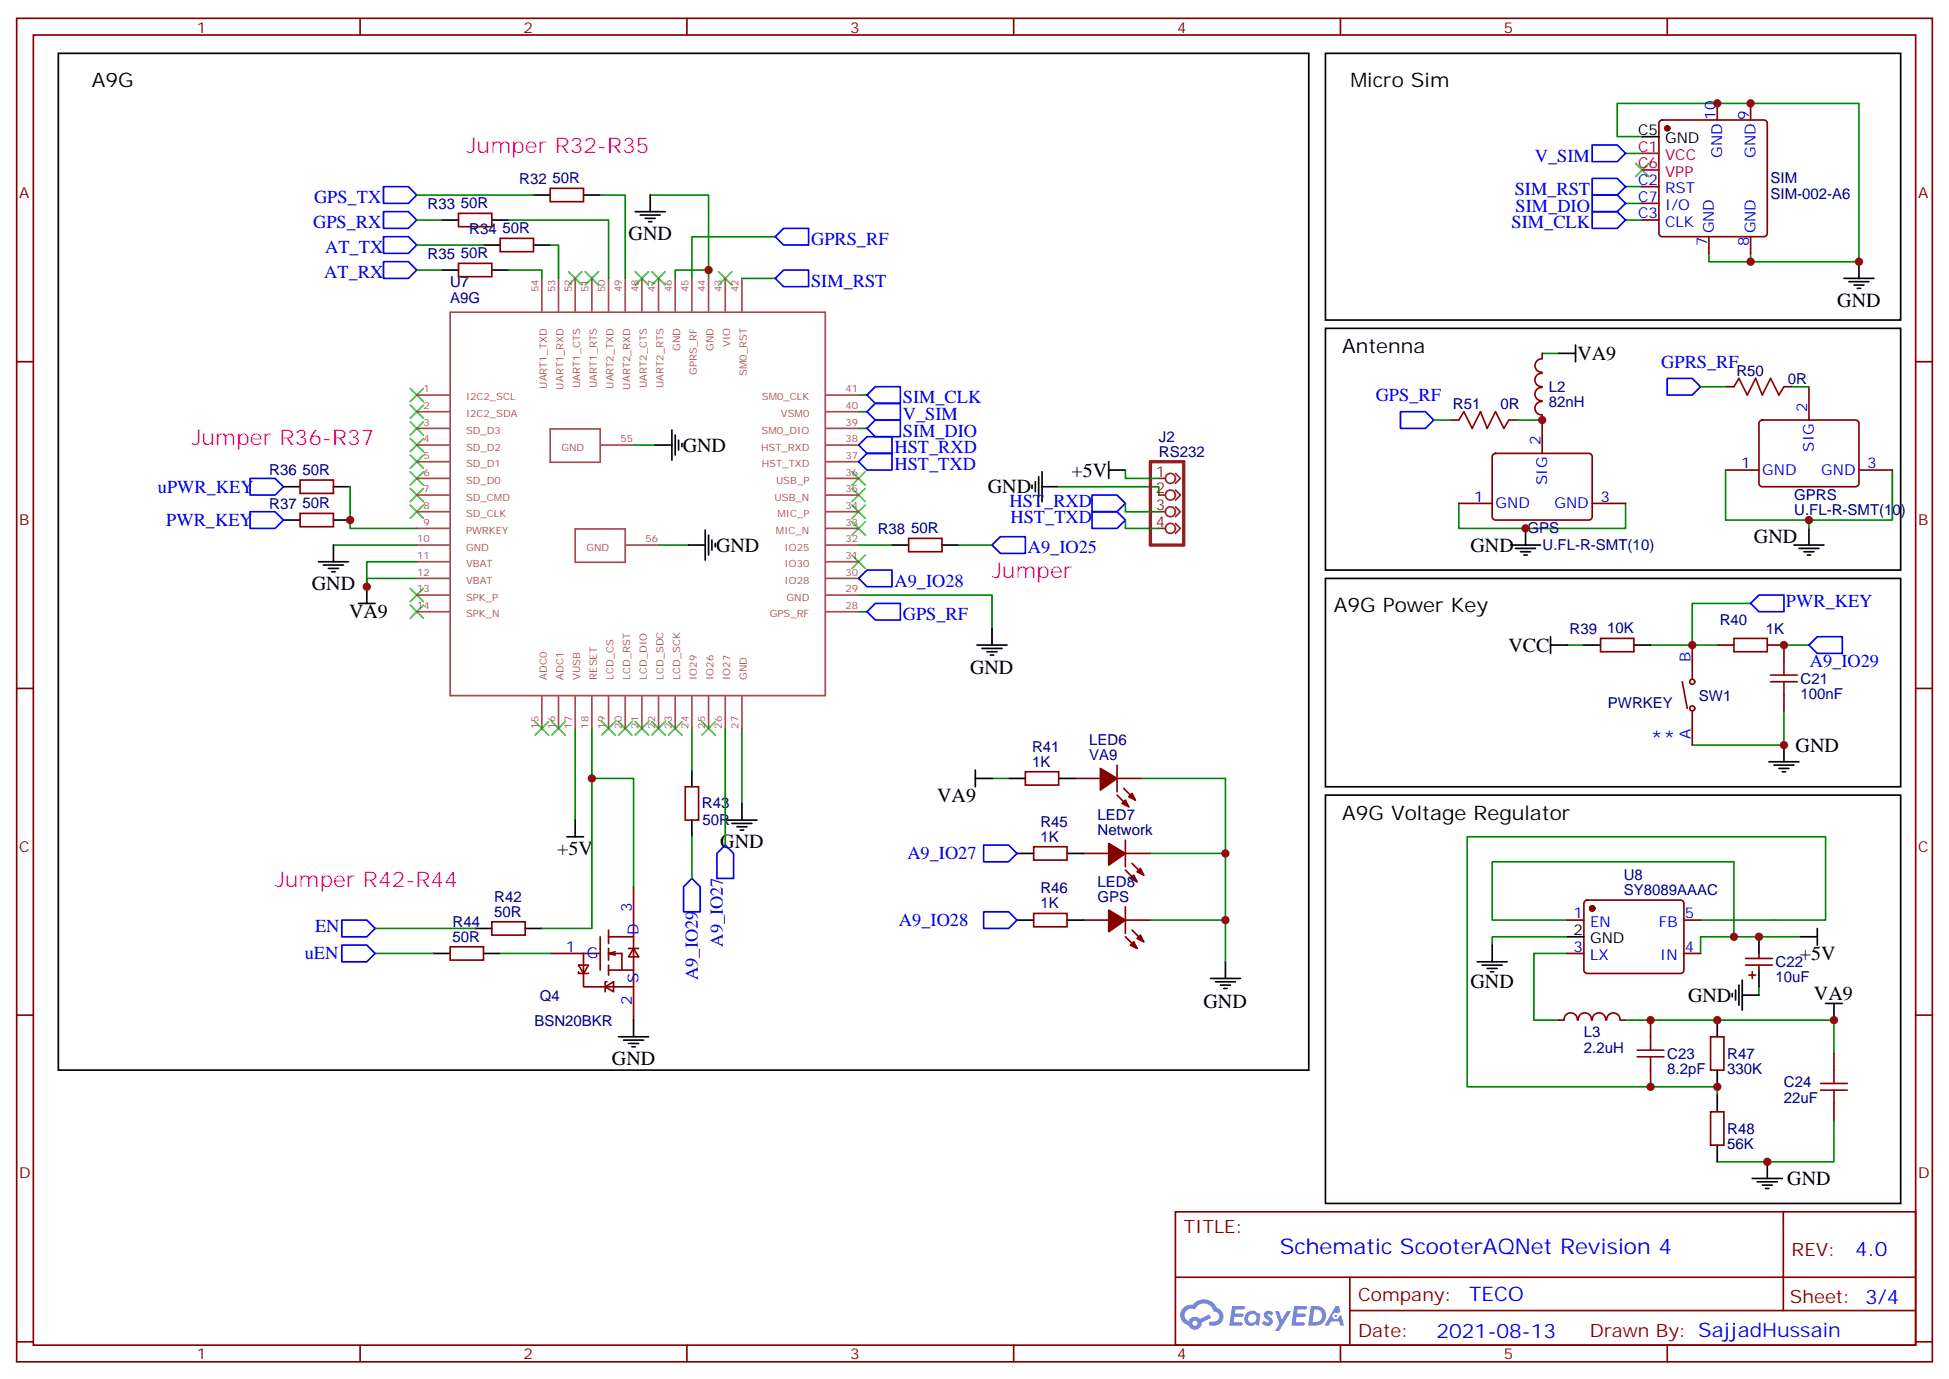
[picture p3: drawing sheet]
<svg xmlns="http://www.w3.org/2000/svg" width="412mm" height="292mm" viewBox="0 0 412 292" stroke-linecap="round" stroke-linejoin="round" font-family="sans-serif">
<g fill="none" stroke="#870000" stroke-width=".35">
<path d="M3.5 3.9h405.4v284.3h-405.4zM7.1 7.4h398.2v277.3h-398.2zM76.2 3.9v3.5M145.3 3.9v3.5M214.5 3.9v3.5M283.6 3.9v3.5M352.8 3.9v3.5M3.5 76.6h3.6M405.3 76.6h3.6M3.5 145.7h3.6M405.3 145.7h3.6M3.5 214.8h3.6"/>
<path d="M405.3 214.8h3.6M248.7 256.5h156.6v28.2h-156.6zM377.3 256.5v20.9M248.7 270.3h156.5M285.6 277.4h119.6M285.6 270.3v14.1M3.5 284h3.6M76.2 284.7v3.5M145.3 284.7v3.5M214.5 284.7v3.5M283.6 284.7v3.5M352.8 284.7v3.5"/>
<path d="M405.3 284h3.6"/>
</g>
<g fill="#5487ff">
<path d="M267.7 277.6a1.22 1.22 0 0 1 1.7 .3l-.4 .6a.47 .47 0 0 0-.3-.4 .47 .47 0 0 0-.5 .2v.1a1.55 1.55 0 0 1 1.1 1.5 1.34 1.34 0 0 1-2.3 .2l.5-.6 .7 .4a.29 .29 0 0 0 .3-.2 .29 .29 0 0 0-.2-.3 1.04 1.04 0 0 1-.6-1.8z"/>
<path d="M260.7 276.4h2.1a.43 .43 0 0 1 .5 .1 .43 .43 0 0 1 .1 .5l-.3 .1h-1.7l-.1 .9h1.5a.37 .37 0 0 1 .3 .4 .37 .37 0 0 1-.3 .3h-1.6l-.2 1.1h1.3a.43 .43 0 0 1 .5 .1 .43 .43 0 0 1 .1 .5l-.3 .2h-2.5z"/>
<path d="M273.8 276.4h2.2a.43 .43 0 0 1 .4 .1 .43 .43 0 0 1 .1 .5l-.3 .1h-1.6l-.2 .9h1.6a.37 .37 0 0 1 .3 .4 .37 .37 0 0 1-.4 .3h-1.6l-.1 1.1h1.3a.43 .43 0 0 1 .4 .1 .43 .43 0 0 1 .1 .5l-.3 .1h-2.4z"/>
<path d="M282.6 276.4h.7l.3 1.3-.6 .3a.69 .69 0 0 0-1 .2 .69 .69 0 0 0 .4 1 .69 .69 0 0 0 .9-.6l.5-.3 .6 2.2h-.8l-.2-.8h-1.8l-.5 .8h-.8z"/>
<path d="M269.8 277.5h.8l.6 1.8 1.1-1.8h.9l-2.6 4.2h-.8l.9-1.6z"/>
<path d="M277.4 276.4l-.6 4.2h1.3a2.11 2.11 0 0 0 2.5-2.2 2.11 2.11 0 0 0-2.5-2zM278.1 277.1a1.39 1.39 0 0 1 1.7 1.5 1.39 1.39 0 0 1-1.8 1.2h-.3z"/>
<path d="M263.7 278a1.47 1.47 0 0 0-.1 2.1 1.47 1.47 0 0 0 2.1 .1l.7 .4 .3-2.3-.2-.3h-.4a1.49 1.49 0 0 0-2.4 0zM264.4 278.4a.92 .92 0 0 1 1.5 .5 .92 .92 0 0 1-1.3 1 .9 .9 0 0 1-.2-1.5z"/>
<path d="M250.4 276.8a2.18 2.18 0 0 0 1.1 3.7 1.44 1.44 0 0 0 1.6 .9 1.44 1.44 0 0 0 1.2-1.5l2-1-.5-.7-1.9 1a1.47 1.47 0 0 0-2.4 .4 1.39 1.39 0 0 1-.7-1.9 1.39 1.39 0 0 1 2-.5 2.08 2.08 0 0 1 2.2-1.3 2.08 2.08 0 0 1 1.8 1.7 1.07 1.07 0 0 1 1.2 1 1.07 1.07 0 0 1-1 1.1h-.7a.43 .43 0 0 0-.5 .4 .43 .43 0 0 0 .4 .5 2 2 0 0 0 2.4-1.1 2 2 0 0 0-.7-2.5l-.4-.2a2.98 2.98 0 0 0-5.1-.7l-1.1 .1zM252.3 280.1a.55 .55 0 0 1 1.1 0 .55 .55 0 0 1-1.1 0z"/>
<circle cx="282.6" cy="278.5" r=".26"/>
</g>
<g fill="none" stroke="#008700" stroke-width=".35">
<path d="M344 39.5h3.5M344 32.5h3.5M347.5 28.9h-5.3v-7h51.1v33.5h-31.7v-1.8M88.2 46.6h5.3M88.2 41.3h24.7M88.2 51.9h14.1M88.2 57.2h5.3M107.6 46.6h21.2v12.3M107.6 57.2h7.1v1.7M116.4 51.9h1.8v7M127 41.3h5.3v17.6M137.6 41.3h12.3v17.6"/>
<path d="M149.9 57.2h-7v1.7M157 58.9h7M164 50.1h-17.6v8.8M344 46.6h3.5M344 43h3.5M370.4 53.6v1.8M326.3 74.8h3.5M134.1 94.2h4.5M181.7 90.7h1.7M181.7 87.1h1.7M181.7 83.6h1.7M238.1 99.5v1.7h7.1"/>
<path d="M303.4 88.9h3.5M321 88.9h5.3M359.8 81.8h5.3M365.1 99.5v10.6h17.7v1.7M379.2 81.8h3.6M400.4 99.5v10.6h-17.6M70.6 115.4h17.6M74.1 103v8.8h14.1M88.2 118.9h-10.6v5.3v-1.8h10.6M139.3 115.4h6.4M181.7 115.4h7M202.8 115.4h7.1"/>
<path d="M224 103h21.2v1.8M238.1 106.5v1.8h7.1M238.1 110.1v1.7h7.1M308.7 106.5v5.3h35.3v-5.3M181.7 125.9h28.2v7.1M181.7 129.5h1.7M331.6 136.5h3.5M349.2 136.5h14.2M370.4 127.7h-12.3v8.8M377.5 136.5h5.3M121.7 154.2v19.4M125.2 154.2v42.3h-10.5"/>
<path d="M146.4 154.2v8.8M153.5 154.2v24.7M157 154.2v15.8M377.5 150.6v7.1h-19.4M125.2 164.7h8.9v23M146.4 177.1v8.8M209.9 164.7h3.5M241.7 164.7h17.6v38.9M79.4 196.5h21.1M243.4 194.7h15.9M243.4 180.6h15.9M331.6 198.3h-15.9v1.7"/>
<path d="M331.6 194.7h-15.9v-12.3h51.2v15.9M359.8 194.7h26.5v-17.6h-75.9v52.9h53v1.8M381 198.3h-21.2v3.5M79.4 201.8h12.3M105.8 201.8h10.6M331.6 201.8h-7v14.1h5.2M344 215.9h44.1v7.1M372.2 208.8v1.8M388.1 237.1v8.8h-24.7"/>
</g>
<g fill="none" stroke="#870000" stroke-width=".35">
<path d="M116.4 39.9h7.1v2.8h-7.1zM347.5 39.5h3.5M351.2 25.6l.5-.2h21.5a.71 .71 0 0 1 .7 .7v23.3a.76 .76 0 0 1-.7 .7h-21.5a.76 .76 0 0 1-.7-.7v-23.3zM363.4 21.9v3.5M370.4 21.9v3.5M97 45.2h7.1v2.8h-7.1zM97 55.7h7.1v2.9h-7.1zM105.8 50.4h7.1v2.9h-7.1zM347.5 43h3.5M347.5 46.6h3.5M361.6 50.1v3.5M370.4 50.1v3.5"/>
<path d="M326.3 79a1.41 1.41 0 0 0-1.5 1.4 1.41 1.41 0 0 0 1.5 1.4M326.3 76a1.41 1.41 0 0 0-1.5 1.4 1.41 1.41 0 0 0 1.5 1.4M326.3 74.8v1M306.9 88.9h1.8M316 96.2l.4-.2h19.8a.71 .71 0 0 1 .7 .7v12.7a.76 .76 0 0 1-.7 .7h-19.8a.76 .76 0 0 1-.7-.7v-12.7zM319.3 88.9h1.7M326.3 82a1.41 1.41 0 0 0-1.5 1.4 1.41 1.41 0 0 0 1.5 1.4M326.3 85a1.41 1.41 0 0 0-1.5 1.4 1.41 1.41 0 0 0 1.5 1.4M326.3 87.8v8.2M365.1 99.5h7.1M365.1 81.8h1.8M372.4 89.1l.5-.2h19.7a.71 .71 0 0 1 .7 .7v12.7a.76 .76 0 0 1-.7 .7h-19.7a.76 .76 0 0 1-.7-.7v-12.7z"/>
<path d="M377.5 81.8h1.7M382.8 81.8v7.1M393.3 99.5h7.1M63.5 101.6h7.1v2.8h-7.1zM63.5 108.7h7.1v2.8h-7.1zM192.3 113.9h7v2.9h-7zM308.7 106.5h7M336.9 106.5h7.1M338.7 135.1h7v2.8h-7zM358.1 136.5v7.1M363.4 136.5h3.5M373.9 136.5h3.6v3.6"/>
<path d="M356 144.3l1 5.6M358.1 150.6v7.1M377.5 147.1v3.5M145 166.5h2.8v7.1h-2.8zM217 163.3h7v2.9h-7zM218.7 179.2h7.1v2.8h-7.1zM227.5 164.7h5.3M236.4 164.7h5.3M236.4 168.3l2.4 2.4M236.4 161.9v5.7M237.8 166.9l2.4 2.4M238.1 177.8v5.6"/>
<path d="M104.1 195.1h7v2.8h-7zM127 198.3v7M128.8 196.9v2.8M128.8 198.3h5.3M134.1 187.7v28.2M218.7 193.3h7.1v2.8h-7.1zM229.3 194.7h5.3M229.3 180.6h5.3M238.1 194.7h5.3M238.1 180.6h5.3M238.1 184.2l2.5 2.4M238.1 191.9v5.7"/>
<path d="M238.1 198.3l2.5 2.4M239.5 182.7l2.5 2.5M239.5 196.9l2.5 2.4M331.6 194.7h3.5M335.4 190.7l.4-.2h19.8a.71 .71 0 0 1 .7 .7v14.1a.76 .76 0 0 1-.7 .7h-19.8a.76 .76 0 0 1-.7-.7v-14.1zM356.3 194.7h3.5M95.2 200.4h7.1v2.8h-7.1zM116.4 201.8h10.6M122.4 204.3h2.1l-1 1.7zM122.4 205.7v.3h2.1M123.5 201.8v7h10.6M128.1 208.8l1.7-1v2.1z"/>
<path d="M128.4 207.8h-.3v2.1M128.8 200.7v2.5M128.8 204.3v2.1M128.8 205.3h5.3M130.2 202.1l-1.4-.3h2.8v3.5M130.2 201.4l-1.4 .4M133 200.7h2.1M134.1 200.7l1 1.8h-2.1zM329.8 215.9h1.1M330.9 215.9a1.41 1.41 0 0 1 1.5-1.5 1.41 1.41 0 0 1 1.4 1.5M331.6 201.8h3.5M333.9 215.9a1.41 1.41 0 0 1 1.4-1.5 1.41 1.41 0 0 1 1.4 1.5"/>
<path d="M336.9 215.9a1.41 1.41 0 0 1 1.4-1.5 1.41 1.41 0 0 1 1.4 1.5M340 215.9a1.41 1.41 0 0 1 1.4-1.5 1.41 1.41 0 0 1 1.4 1.5M342.9 215.9h1.1M349.2 215.9v3.5M356.3 201.8h3.5M361.9 219.4h2.9v7.1h-2.9zM369.4 204.3h5.6M369.4 202.8h5.6M370.1 206.4h1.4M370.8 205.7v1.4M372.2 201.8v1M372.2 204.3v1"/>
<path d="M349.2 226.5v3.5M361.9 235.3h2.9v7.1h-2.9zM388.1 223v3.5M388.1 233.5v3.6"/>
<circle cx="358.1" cy="149.9" r=".53"/>
<circle cx="358.1" cy="144.3" r=".53"/>
</g>
<g fill="none" stroke="#a10000" stroke-width=".35">
<path d="M308.7 88.9l1-1.8 1.8 3.6 1.8-3.6 1.4 3.6 1.7-3.6 1.8 3.6 1.1-1.8M366.9 81.8l1-1.7 1.8 3.5 1.8-3.5 1.4 3.5 1.7-3.5 1.8 3.5 1.1-1.8M366.9 135.1h7v2.8h-7zM374.6 144.3h5.7M374.6 142.9h5.7M377.5 140.1v2.8M377.5 144.3v2.8M349.2 219.4v2.8M346.4 222.2h5.7M346.4 223.7h5.7M349.2 223.7v2.8M385.2 230.7h5.7"/>
<path d="M385.2 229.3h5.7M388.1 226.5v2.8M388.1 230.7v2.8"/>
</g>
<g fill="none" stroke="#000" stroke-width=".35">
<path d="M12.3 11.3h264.6v215.2h-264.6zM280.5 11.3h121.7v56.4h-121.7zM347.5 28.9h3.5M93.5 46.6h3.5M93.5 57.2h3.5M102.3 51.9h3.5M104.1 46.6h3.5M104.1 57.2h3.5M112.9 41.3h3.5M112.9 51.9h3.5M123.5 41.3h3.5M134.4 44.8h6.4"/>
<path d="M135.5 45.5h4.2M136.5 46.2h2.1M137.2 46.9h.7M137.6 41.3v3.5M390.2 58.9h6.3M391.2 59.6h4.3M393.3 55.4v3.5M280.5 69.5h121.7v51.2h-121.7zM329.8 74.8h3.6M333.4 73v3.6M392.3 60.3h2.1M393 61h.7"/>
<path d="M138.6 94.2h3.6M142.2 91v6.4M142.9 92.1v4.2M143.6 93.1v2.1M144.3 93.8v.7M220.5 99.8v6.4M234.6 99.5h3.5M234.6 97.7v3.5M60 103h3.5M60 110.1h3.5M67.4 118.9h6.3M68.4 119.6h4.3"/>
<path d="M70.6 115.4v3.5M70.6 103h3.5M70.6 110.1h3.5M145.7 115.4h3.5M149.2 112.2v6.3M149.9 113.2v4.3M150.6 114.3v2.1M151.3 115v.7M188.7 115.4h3.6M199.3 115.4h3.5M218.4 102.7v.7M219.1 102v2.1"/>
<path d="M219.8 100.9v4.2M220.5 103h3.5M319.6 115.4h6.4M320.7 116.1h4.2M321.7 116.8h2.1M322.4 117.5h.7M322.8 111.8v3.6M379.6 115.4h6.3M380.6 116.1h4.3M381.7 116.8h2.1M382.4 117.5h.7M382.8 111.8v3.6"/>
<path d="M69.5 120.3h2.1M70.2 121h.7M75.8 127.7h3.6M77.6 124.2v3.5M206.7 136.5h6.4M207.8 137.2h4.2M208.8 137.9h2.2M209.5 138.6h.8M209.9 133v3.5M280.5 122.4h121.7v44.1h-121.7zM328.1 136.5h3.5M328.1 134.8v3.5"/>
<path d="M335.1 136.5h3.6M345.7 136.5h3.5M377.5 157.7v3.5M119.9 177.1h3.6M121.7 173.6v3.5M146.4 163v3.5M146.4 173.6v3.5M153.8 173.6h6.4M154.9 174.3h4.2M155.9 175h2.1M156.6 175.7h.7M157 170v3.6"/>
<path d="M206.4 164.7h3.5M206.4 163v3.5M213.4 164.7h3.6M224 164.7h3.5M280.5 168.3h121.7v86.4h-121.7zM374.3 161.2h6.3M375.4 161.9h4.2M376.4 162.6h2.1M377.1 163.3h.7M100.5 196.5h3.6M111.1 196.5h3.6M215.2 180.6h3.5"/>
<path d="M215.2 194.7h3.5M225.8 180.6h3.5M225.8 194.7h3.5M331.6 198.3h3.5M372.2 198.3v3.5M381 198.3h3.5M384.5 196.5v3.5M91.7 201.8h3.5M102.3 201.8h3.5M130.9 219.4h6.3M134.1 215.9v3.5M256.1 207.1h6.4"/>
<path d="M257.2 207.8h4.2M258.2 208.5h2.1M258.9 209.2h.7M259.3 203.6v3.5M312.6 203.6h6.3M313.6 204.3h4.3M314.7 205h2.1M315.4 205.7h.7M315.7 200v3.6M363.4 215.9v3.5M366.5 210.3v.7M367.2 209.5v2.2"/>
<path d="M367.9 208.5v4.2M368.7 210.6h3.5M368.7 207.4v6.4M372.2 205.3v3.5M386.3 212.4h3.5M388.1 212.4v3.5M131.9 220.1h4.3M133 220.8h2.1M133.7 221.5h.7M363.4 226.5v3.5M363.4 231.8v3.5M363.4 242.4v3.5"/>
<path d="M370.8 249.4h6.3M371.8 250.1h4.3M372.9 250.8h2.1M373.6 251.5h.7M373.9 245.9v3.5"/>
</g>
<g fill="none" stroke="#00f" stroke-width=".35">
<path d="M81.1 39.5h5.3l1.8 1.8-1.8 1.7h-5.3zM336.9 37.7h5.3l1.8 1.8-1.8 1.8h-5.3zM336.9 30.7h5.3l1.8 1.8-1.8 1.7h-5.3zM81.1 44.8h5.3l1.8 1.8-1.8 1.7h-5.3zM81.1 55.4h5.3l1.8 1.8-1.8 1.7h-5.3zM81.1 50.1h5.3l1.8 1.8-1.8 1.7h-5.3zM165.8 48.3h5.3v3.6h-5.3l-1.8-1.8zM165.8 57.2h5.3v3.5h-5.3l-1.8-1.8zM336.9 44.8h5.3l1.8 1.8-1.8 1.7h-5.3zM336.9 41.3h5.3l1.8 1.7-1.8 1.8h-5.3zM183.4 92.4h5.3v3.6h-5.3l-1.7-1.8zM183.4 96h5.3v3.5h-5.3l-1.7-1.8z"/>
<path d="M185.2 88.9h5.3v3.5h-5.3l-1.8-1.7zM185.2 85.4h5.3v3.5h-5.3l-1.8-1.8zM185.2 81.8h5.3v3.6h-5.3l-1.8-1.8zM296.3 87.1h5.3l1.8 1.8-1.8 1.8h-5.3zM352.8 80.1h5.3l1.7 1.7-1.7 1.8h-5.3zM52.9 101.2h5.3l1.8 1.8-1.8 1.8h-5.3zM52.9 108.3h5.3l1.8 1.8-1.8 1.7h-5.3zM211.7 113.6h5.3v3.5h-5.3l-1.8-1.7zM231.1 104.8h5.3l1.7 1.7-1.7 1.8h-5.3zM231.1 108.3h5.3l1.7 1.8-1.7 1.7h-5.3zM183.4 120.7h5.3v3.5h-5.3l-1.7-1.8zM185.2 127.7h5.3v3.5h-5.3l-1.8-1.7z"/>
<path d="M370.4 127.7l1.8-1.8h5.3v3.6h-5.3zM384.5 134.8h5.3v3.5h-5.3l-1.7-1.8zM208.1 178.9h5.3l1.8 1.7-1.8 1.8h-5.3zM72.3 194.7h5.3l1.8 1.8-1.8 1.8h-5.3zM144.6 187.7l1.8-1.8 1.8 1.8v5.3h-3.6zM151.7 180.6l1.8-1.7 1.7 1.7v5.3h-3.5zM208.1 193h5.3l1.8 1.7-1.8 1.8h-5.3zM72.3 200h5.3l1.8 1.8-1.8 1.8h-5.3z"/>
</g>
<g fill="none" stroke="#3c3" stroke-width=".35">
<path d="M346.1 34.6l2.8 2.8M348.9 34.6l-2.8 2.8M120.3 57.5l2.8 2.8M123.1 57.5l-2.8 2.8M123.8 57.5l2.8 2.8M126.6 57.5l-2.8 2.8M134.4 57.5l2.8 2.8M137.2 57.5l-2.8 2.8M137.9 57.5l2.9 2.8M140.8 57.5l-2.9 2.8M152 57.5l2.9 2.8M154.9 57.5l-2.9 2.8"/>
<path d="M86.8 96.3l2.8 2.8M86.8 99.8l2.8 2.9M86.8 92.8l2.8 2.8M86.8 89.3l2.8 2.8M86.8 85.7l2.8 2.8M86.8 82.2l2.8 2.8M89.6 96.3l-2.8 2.8M89.6 99.8l-2.8 2.9M89.6 92.8l-2.8 2.8M89.6 89.3l-2.8 2.8M89.6 85.7l-2.8 2.8M89.6 82.2l-2.8 2.8"/>
<path d="M180.3 99.8l2.8 2.9M183.1 99.8l-2.8 2.9M86.8 106.9l2.8 2.8M86.8 103.4l2.8 2.8M89.6 106.9l-2.8 2.8M89.6 103.4l-2.8 2.8M180.3 103.4l2.8 2.8M180.3 106.9l2.8 2.8M180.3 110.4l2.8 2.8M180.3 117.5l2.8 2.8M183.1 103.4l-2.8 2.8M183.1 106.9l-2.8 2.8"/>
<path d="M183.1 110.4l-2.8 2.8M183.1 117.5l-2.8 2.8M86.8 128.1l2.8 2.8M86.8 124.5l2.8 2.9M89.6 128.1l-2.8 2.8M89.6 124.5l-2.8 2.9M113.2 152.8l2.9 2.8M116.1 152.8l-2.9 2.8M116.8 152.8l2.8 2.8M119.6 152.8l-2.8 2.8M127.4 152.8l2.8 2.8M130.2 152.8l-2.8 2.8"/>
<path d="M130.9 152.8l2.8 2.8M133.7 152.8l-2.8 2.8M134.4 152.8l2.8 2.8M137.2 152.8l-2.8 2.8M137.9 152.8l2.9 2.8M140.8 152.8l-2.9 2.8M141.5 152.8l2.8 2.8M144.3 152.8l-2.8 2.8M148.5 152.8l2.8 2.8M151.3 152.8l-2.8 2.8"/>
</g>
<g fill="#870000" stroke="#870000" stroke-width=".35">
<path d="M241.3 183.8l.7 1.4-1.4-.7z"/>
<path d="M239.2 185.9l.7-.7 .7 1.4z"/>
<path d="M234.6 178.5l3.5 2.1-3.5 2.5z"/>
<path d="M238.8 168.6l.7-.7 .7 1.4z"/>
<path d="M237.4 170l.7-.7 .7 1.4z"/>
<path d="M232.8 162.6l3.6 2.1-3.6 2.5z"/>
<path d="M240.6 198.6l.7-.7 .7 1.4z"/>
<path d="M239.2 200l.7-.7 .7 1.4z"/>
<path d="M234.6 192.6l3.5 2.1-3.5 2.5z"/>
<circle cx="336.9" cy="192.3" r=".53"/>
<circle cx="352.8" cy="27.2" r=".53"/>
</g>
<path d="M347.5 32.5h3.5M347.5 36h3.5" fill="none" stroke="#f00" stroke-width=".35"/>
<g fill="none" stroke="#a64a4a" stroke-width=".35">
<path d="M114.7 58.9v7M118.2 58.9v7M121.7 58.9v7M125.2 58.9v7M128.8 58.9v7M132.3 58.9v7M135.8 58.9v7M139.3 58.9v7M142.9 58.9v7M146.4 58.9v7M149.9 58.9v7M153.5 58.9v7"/>
<path d="M157 58.9v7M95.2 66.1h79.4v81.1h-79.4zM88.2 94.2h6.9M88.2 97.7h6.9M88.2 83.6h6.9M88.2 87.1h6.9M88.2 90.7h6.9M116.4 90.8h10.6v7h-10.6zM127.1 94.2h7M174.7 94.2h7M174.7 97.7h7M174.7 83.6h7"/>
<path d="M174.7 87.1h7M174.7 90.7h7M88.2 115.4h6.9M88.2 118.9h6.9M88.2 111.8h6.9M88.2 108.3h6.9M88.2 104.8h6.9M88.2 101.2h6.9M121.7 111.9h10.6v7.1h-10.6zM132.4 115.4h6.9M174.7 115.4h7M174.7 118.9h7"/>
<path d="M174.7 111.8h7M174.7 108.3h7M174.7 104.8h7M174.7 101.2h7M88.2 125.9h6.9M88.2 129.5h6.9M88.2 122.4h6.9M174.7 125.9h7M174.7 129.5h7M174.7 122.4h7M114.7 147.2v7M118.2 147.2v7"/>
<path d="M121.7 147.2v7M125.2 147.2v7M128.8 147.2v7M132.3 147.2v7M135.8 147.2v7M139.3 147.2v7M142.9 147.2v7M146.4 147.2v7M149.9 147.2v7M153.5 147.2v7M157 147.2v7"/>
</g>
<path d="M243.4 97.7h7.1v17.7h-7.1z" fill="none" stroke="#8c2424" stroke-width=".71"/>
<g fill="none" stroke="#8c2424" stroke-width=".35">
<path d="M245.2 101.2h1.4M245.2 104.8h1.4M245.2 108.3h1.4M245.2 111.8h1.4M248.7 100.2l1.1 1-1.1 1.1M248.7 103.7l1.1 1.1-1.1 1M248.7 107.2l1.1 1.1-1.1 1.1M248.7 110.8l1.1 1-1.1 1.1"/>
<circle cx="247.6" cy="101.2" r="1.06"/>
<circle cx="247.6" cy="104.8" r="1.06"/>
<circle cx="247.6" cy="108.3" r="1.06"/>
<circle cx="247.6" cy="111.8" r="1.06"/>
</g>
<g fill="#c00">
<circle cx="382.8" cy="110.1" r=".88"/>
<circle cx="322.8" cy="111.8" r=".88"/>
<circle cx="326.3" cy="88.9" r=".88"/>
<circle cx="377.5" cy="136.5" r=".88"/>
<circle cx="366.9" cy="198.3" r=".88"/>
<circle cx="388.1" cy="215.9" r=".88"/>
<circle cx="363.4" cy="230" r=".88"/>
<circle cx="370.4" cy="55.4" r=".88"/>
<circle cx="363.4" cy="21.9" r=".88"/>
<circle cx="370.4" cy="21.9" r=".88"/>
<circle cx="393.3" cy="55.4" r=".88"/>
<circle cx="358.1" cy="136.5" r=".88"/>
<circle cx="349.3" cy="215.9" r=".88"/>
<circle cx="363.4" cy="215.9" r=".88"/>
<circle cx="349.3" cy="230" r=".88"/>
<circle cx="372.2" cy="198.3" r=".88"/>
<circle cx="373.9" cy="245.9" r=".88"/>
<circle cx="377.5" cy="157.7" r=".88"/>
<circle cx="149.9" cy="57.1" r=".88"/>
<circle cx="74.1" cy="110.1" r=".88"/>
<circle cx="77.6" cy="124.2" r=".88"/>
<circle cx="259.3" cy="194.7" r=".88"/>
<circle cx="259.3" cy="180.6" r=".88"/>
<circle cx="125.2" cy="164.7" r=".88"/>
</g>
<g font-size="4.6" fill="#f0f">
<text x="98.8" y="32.5">Jumper R32-R35</text>
<text x="40.6" y="94.2">Jumper R36-R37</text>
<text x="209.9" y="122.4">Jumper</text>
<text x="58.2" y="187.7">Jumper R42-R44</text>
</g>
<text font-size="4.6" fill="#00f" x="270.8" y="265.5">Schematic ScooterAQNet Revision 4</text>
<g font-size="4.2">
<text x="19.4" y="18.3">A9G</text>
<text x="285.8" y="18.3">Micro Sim</text>
<text x="133" y="50.8">GND</text>
<text x="388.8" y="65">GND</text>
<text x="284" y="74.8">Antenna</text>
<text x="333.8" y="76.2">VA9</text>
<text x="144.5" y="95.6">GND</text>
<text x="226.7" y="100.9">+5V</text>
<text x="209" y="104.4">GND</text>
<text x="151.5" y="116.8">GND</text>
<text x="311.1" y="116.8">GND</text>
<text x="371.1" y="115">GND</text>
<text x="66" y="125">GND</text>
<text x="73.9" y="130.9">VA9</text>
<text x="282.2" y="129.5">A9G Power Key</text>
<text x="319.2" y="137.9">VCC</text>
<text x="205.3" y="142.7">GND</text>
<text x="379.9" y="159.1">GND</text>
<text x="198.3" y="169.8">VA9</text>
<text x="284" y="173.6">A9G Voltage Regulator</text>
<text x="152.4" y="179.6">GND</text>
<text x="117.9" y="181">+5V</text>
<text x="380.9" y="203.2">+5V</text>
<text x="311.1" y="209.2">GND</text>
<text x="254.6" y="213.3">GND</text>
<text x="357.2" y="212.1">GND</text>
<text x="383.8" y="211.7">VA9</text>
<text x="129.5" y="225.4">GND</text>
<text x="378.2" y="250.8">GND</text>
</g>
<g font-size="4.2" fill="#00f">
<text x="349.2" y="157.7">**</text>
<text x="392.5" y="265.7">4.0</text>
<text x="310.9" y="275.3">TECO</text>
<text x="304" y="283.1">2021-08-13</text>
</g>
<g font-size="3.9" fill="#00f">
<text x="324.8" y="34.2">V_SIM</text>
<text x="320.5" y="41.3">SIM_RST</text>
<text x="66.4" y="43">GPS_TX</text>
<text x="320.7" y="44.8">SIM_DIO</text>
<text x="66.3" y="48.3">GPS_RX</text>
<text x="68.8" y="53.6">AT_TX</text>
<text x="171.6" y="51.9">GPRS_RF</text>
<text x="319.8" y="48.3">SIM_CLK</text>
<text x="68.6" y="58.9">AT_RX</text>
<text x="171.6" y="60.7">SIM_RST</text>
<text x="351.5" y="77.8">GPRS_RF</text>
<text x="191" y="88.9">V_SIM</text>
<text x="191" y="85.4">SIM_CLK</text>
<text x="291.1" y="84.8">GPS_RF</text>
<text x="189.3" y="96">HST_RXD</text>
<text x="191" y="92.4">SIM_DIO</text>
<text x="189.3" y="99.5">HST_TXD</text>
<text x="33.4" y="104.2">uPWR_KEY</text>
<text x="213.6" y="107.2">HST_RXD</text>
<text x="35.2" y="111.3">PWR_KEY</text>
<text x="213.8" y="110.8">HST_TXD</text>
<text x="217.5" y="117.1">A9_IO25</text>
<text x="189.3" y="124.2">A9_IO28</text>
<text x="191" y="131.2">GPS_RF</text>
<text x="377.9" y="128.4">PWR_KEY</text>
<text x="383" y="141.2">A9_IO29</text>
<text x="192" y="181.9">A9_IO27</text>
<text x="66.7" y="197.2">EN</text>
<text x="190.2" y="196">A9_IO28</text>
<text x="64.5" y="203">uEN</text>
<text x="152.9" y="200.4" transform="rotate(-90 152.9 200.4)">A9_IO27</text>
<text x="147.6" y="207.4" transform="rotate(-90 147.6 207.4)">A9_IO29</text>
</g>
<g font-size="3.9" fill="#800">
<text x="250.5" y="261.1">TITLE:</text>
<text x="379.1" y="265.7">REV:</text>
<text x="287.4" y="275.3">Company:</text>
<text x="378.7" y="275.9">Sheet: 3/4</text>
<text x="287.4" y="282.9">Date:</text>
<text x="336.4" y="283">Drawn By: SajjadHussain</text>
</g>
<g font-size="3.2" fill="#800">
<text x="41.6" y="6.9">1</text>
<text x="110.8" y="6.9">2</text>
<text x="179.9" y="6.9">3</text>
<text x="249.1" y="6.9">4</text>
<text x="318.2" y="6.9">5</text>
<text x="4.1" y="42">A</text>
<text x="405.9" y="42">A</text>
<text x="4.1" y="111.1">B</text>
<text x="405.9" y="111.1">B</text>
<text x="4.1" y="180.3">C</text>
<text x="405.9" y="180.3">C</text>
<text x="4.1" y="249.4">D</text>
<text x="405.9" y="249.4">D</text>
<text x="41.6" y="287.7">1</text>
<text x="110.8" y="287.7">2</text>
<text x="179.9" y="287.7">3</text>
<text x="249.1" y="287.7">4</text>
<text x="318.2" y="287.7">5</text>
</g>
<g font-size="3.2">
<text x="346.6" y="28.6">C5</text>
<text x="352.3" y="30.3">GND</text>
<text x="332.9" y="197.9">2</text>
<text x="336.4" y="199.7">GND</text>
</g>
<g font-size="3.2" fill="#00f">
<text x="363" y="25.4" transform="rotate(-90 363 25.4)">10</text>
<text x="370.1" y="25.4" transform="rotate(-90 370.1 25.4)">9</text>
<text x="364.4" y="33.4" transform="rotate(-90 364.4 33.4)">GND</text>
<text x="371.5" y="33.4" transform="rotate(-90 371.5 33.4)">GND</text>
<text x="346.6" y="39.2">C2</text>
<text x="352.3" y="40.9">RST</text>
<text x="346.6" y="42.7">C7</text>
<text x="346.6" y="46.2">C3</text>
<text x="352.3" y="44.5">I/O</text>
<text x="352.3" y="48">CLK</text>
<text x="361.2" y="52.1" transform="rotate(-90 361.2 52.1)">7</text>
<text x="362.7" y="49.4" transform="rotate(-90 362.7 49.4)">GND</text>
<text x="370.1" y="52.1" transform="rotate(-90 370.1 52.1)">8</text>
<text x="371.5" y="49.4" transform="rotate(-90 371.5 49.4)">GND</text>
<text x="382.4" y="87.1" transform="rotate(-90 382.4 87.1)">2</text>
<text x="326" y="94.2" transform="rotate(-90 326 94.2)">2</text>
<text x="383.8" y="95.6" transform="rotate(-90 383.8 95.6)">SIG</text>
<text x="368.4" y="99.1">1</text>
<text x="372.9" y="100.5">GND</text>
<text x="385.4" y="100.5">GND</text>
<text x="395.1" y="99.1">3</text>
<text x="312" y="106.2">1</text>
<text x="316.4" y="107.6">GND</text>
<text x="327.4" y="102.6" transform="rotate(-90 327.4 102.6)">SIG</text>
<text x="328.9" y="107.6">GND</text>
<text x="338.7" y="106.2">3</text>
<text x="357.7" y="140.1" transform="rotate(-90 357.7 140.1)">B</text>
<text x="357.7" y="156.3" transform="rotate(-90 357.7 156.3)">A</text>
<text x="133.7" y="193" transform="rotate(-90 133.7 193)">3</text>
<text x="135.1" y="197.9" transform="rotate(-90 135.1 197.9)">D</text>
<text x="332.9" y="194.4">1</text>
<text x="336.4" y="196.1">EN</text>
<text x="351" y="196.1">FB</text>
<text x="356.5" y="194.4">5</text>
<text x="119.7" y="201.4">1</text>
<text x="124.2" y="202.8">G</text>
<text x="332.9" y="201.4">3</text>
<text x="336.4" y="203.2">LX</text>
<text x="351.3" y="203.2">IN</text>
<text x="356.5" y="201.4">4</text>
<text x="135.1" y="208.1" transform="rotate(-90 135.1 208.1)">S</text>
<text x="133.7" y="212.6" transform="rotate(-90 133.7 212.6)">2</text>
</g>
<g font-size="3.2" fill="#f00">
<text x="346.6" y="32.1">C1</text>
<text x="346.6" y="35.6">C6</text>
<text x="352.3" y="33.9">VCC</text>
<text x="352.3" y="37.4">VPP</text>
</g>
<g font-size="3.2" fill="#000080">
<text x="109.9" y="38.9">R32</text>
<text x="116.9" y="38.8">50R</text>
<text x="374.6" y="38.8">SIM</text>
<text x="90.5" y="44.2">R33</text>
<text x="97.5" y="44.1">50R</text>
<text x="374.6" y="42">SIM-002-A6</text>
<text x="99.3" y="49.5">R34</text>
<text x="106.3" y="49.4">50R</text>
<text x="90.5" y="54.8">R35</text>
<text x="97.5" y="54.7">50R</text>
<text x="95.2" y="64.2">A9G</text>
<text x="95.2" y="60.7">U7</text>
<text x="327.7" y="83.1">L2</text>
<text x="367.4" y="79.5">R50</text>
<text x="378.3" y="81.2">0R</text>
<text x="307.4" y="86.5">R51</text>
<text x="317.5" y="86.6">0R</text>
<text x="327.7" y="86.1">82nH</text>
<text x="245.2" y="93.5">J2</text>
<text x="57" y="100.6">R36</text>
<text x="64" y="100.5">50R</text>
<text x="245.2" y="96.7">RS232</text>
<text x="57" y="107.7">R37</text>
<text x="64" y="107.6">50R</text>
<text x="379.7" y="105.8">GPRS</text>
<text x="185.7" y="113">R38</text>
<text x="192.8" y="112.9">50R</text>
<text x="323.2" y="112.9">GPS</text>
<text x="379.7" y="109">U.FL-R-SMT(10)</text>
<text x="326.4" y="116.5">U.FL-R-SMT(10)</text>
<text x="332.1" y="134.1">R39</text>
<text x="340.1" y="134.1">10K</text>
<text x="363.9" y="132.4">R40</text>
<text x="373.6" y="134.1">1K</text>
<text x="340.2" y="149.9">PWRKEY</text>
<text x="359.5" y="148.3">SW1</text>
<text x="381" y="147.9">100nF</text>
<text x="381" y="144.7">C21</text>
<text x="218.4" y="159.1">R41</text>
<text x="230.5" y="160.9">VA9</text>
<text x="230.5" y="157.7">LED6</text>
<text x="218.4" y="162.3">1K</text>
<text x="148.5" y="171.1">R43</text>
<text x="232.2" y="173.6">LED7</text>
<text x="148.6" y="174.6">50R</text>
<text x="220.1" y="178.2">1K</text>
<text x="220.1" y="175">R45</text>
<text x="232.2" y="176.7">Network</text>
<text x="104.6" y="190.8">R42</text>
<text x="220.1" y="189.1">R46</text>
<text x="232.2" y="190.9">GPS</text>
<text x="232.2" y="187.7">LED8</text>
<text x="343.6" y="189.4">SY8089AAAC</text>
<text x="343.6" y="186.2">U8</text>
<text x="95.8" y="196.1">R44</text>
<text x="104.6" y="194">50R</text>
<text x="220.1" y="192.3">1K</text>
<text x="95.8" y="199.3">50R</text>
<text x="375.7" y="207.9">10uF</text>
<text x="375.7" y="204.7">C22</text>
<text x="114.2" y="211.8">Q4</text>
<text x="113.1" y="217">BSN20BKR</text>
<text x="335.1" y="219.4">L3</text>
<text x="335.1" y="223">2.2uH</text>
<text x="352.8" y="227.3">8.2pF</text>
<text x="352.8" y="224.1">C23</text>
<text x="365.5" y="227.3">330K</text>
<text x="365.5" y="224.1">R47</text>
<text x="377.5" y="233.5">22uF</text>
<text x="377.5" y="230">C24</text>
<text x="365.5" y="240">R48</text>
<text x="365.5" y="243.1">56K</text>
</g>
<g font-size="3.2" fill="#8d2323">
<text x="244.6" y="100.9">1</text>
<text x="244.6" y="104.4">2</text>
<text x="244.6" y="108">3</text>
<text x="244.6" y="111.5">4</text>
</g>
<g font-size="2.1" fill="#a54b4b">
<text x="114" y="61.8" transform="rotate(-90 114 61.8)">54</text>
<text x="117.5" y="61.8" transform="rotate(-90 117.5 61.8)">53</text>
<text x="121" y="61.8" transform="rotate(-90 121 61.8)">52</text>
<text x="124.5" y="61.8" transform="rotate(-90 124.5 61.8)">51</text>
<text x="128.1" y="61.8" transform="rotate(-90 128.1 61.8)">50</text>
<text x="131.6" y="61.8" transform="rotate(-90 131.6 61.8)">49</text>
<text x="135.1" y="61.8" transform="rotate(-90 135.1 61.8)">48</text>
<text x="138.7" y="61.8" transform="rotate(-90 138.7 61.8)">47</text>
<text x="142.2" y="61.8" transform="rotate(-90 142.2 61.8)">46</text>
<text x="145.7" y="61.8" transform="rotate(-90 145.7 61.8)">45</text>
<text x="149.2" y="61.8" transform="rotate(-90 149.2 61.8)">44</text>
<text x="152.8" y="61.8" transform="rotate(-90 152.8 61.8)">43</text>
<text x="156.3" y="61.8" transform="rotate(-90 156.3 61.8)">42</text>
<text x="143.9" y="74.3" transform="rotate(-90 143.9 74.3)">GND</text>
<text x="151" y="74.3" transform="rotate(-90 151 74.3)">GND</text>
<text x="154.5" y="73.4" transform="rotate(-90 154.5 73.4)">VIO</text>
<text x="89.6" y="83">1</text>
<text x="115.7" y="82.3" transform="rotate(-90 115.7 82.3)">UART1_TXD</text>
<text x="119.2" y="82.4" transform="rotate(-90 119.2 82.4)">UART1_RXD</text>
<text x="122.7" y="82.1" transform="rotate(-90 122.7 82.1)">UART1_CTS</text>
<text x="126.3" y="82.1" transform="rotate(-90 126.3 82.1)">UART1_RTS</text>
<text x="129.8" y="82.3" transform="rotate(-90 129.8 82.3)">UART2_TXD</text>
<text x="133.3" y="82.4" transform="rotate(-90 133.3 82.4)">UART2_RXD</text>
<text x="136.9" y="82.1" transform="rotate(-90 136.9 82.1)">UART2_CTS</text>
<text x="140.4" y="82.1" transform="rotate(-90 140.4 82.1)">UART2_RTS</text>
<text x="147.4" y="79.3" transform="rotate(-90 147.4 79.3)">GPRS_RF</text>
<text x="158" y="79.6" transform="rotate(-90 158 79.6)">SM0_RST</text>
<text x="178.9" y="83">41</text>
<text x="89.6" y="86.6">2</text>
<text x="98.6" y="84.8">I2C2_SCL</text>
<text x="98.6" y="88.3">I2C2_SDA</text>
<text x="161.2" y="84.8">SM0_CLK</text>
<text x="165.2" y="88.3">VSM0</text>
<text x="178.9" y="86.6">40</text>
<text x="89.6" y="93.6">4</text>
<text x="89.6" y="90.1">3</text>
<text x="98.6" y="95.3">SD_D2</text>
<text x="98.6" y="91.8">SD_D3</text>
<text x="118.8" y="95.3">GND</text>
<text x="131.3" y="93.6">55</text>
<text x="161" y="95.3">HST_RXD</text>
<text x="161.2" y="91.8">SM0_DIO</text>
<text x="178.9" y="93.6">38</text>
<text x="178.9" y="90.1">39</text>
<text x="89.6" y="100.7">6</text>
<text x="89.6" y="97.1">5</text>
<text x="98.6" y="98.9">SD_D1</text>
<text x="161.2" y="98.9">HST_TXD</text>
<text x="178.9" y="97.1">37</text>
<text x="178.9" y="100.7">36</text>
<text x="89.6" y="107.7">8</text>
<text x="89.6" y="104.2">7</text>
<text x="98.6" y="105.9">SD_CMD</text>
<text x="98.6" y="102.4">SD_D0</text>
<text x="163.9" y="105.9">USB_N</text>
<text x="164.2" y="102.4">USB_P</text>
<text x="178.9" y="107.7">34</text>
<text x="178.9" y="104.2">35</text>
<text x="89.6" y="111.2">9</text>
<text x="98.6" y="113">PWRKEY</text>
<text x="98.6" y="109.5">SD_CLK</text>
<text x="164.2" y="113">MIC_N</text>
<text x="164.5" y="109.5">MIC_P</text>
<text x="178.9" y="111.2">33</text>
<text x="88.3" y="114.8">10</text>
<text x="88.3" y="118.3">11</text>
<text x="98.6" y="116.5">GND</text>
<text x="124.1" y="116.5">GND</text>
<text x="136.6" y="114.8">56</text>
<text x="166" y="116.5">IO25</text>
<text x="178.9" y="114.8">32</text>
<text x="178.9" y="118.3">31</text>
<text x="88.3" y="125.4">13</text>
<text x="88.3" y="121.8">12</text>
<text x="98.6" y="120">VBAT</text>
<text x="98.6" y="123.6">VBAT</text>
<text x="166" y="123.6">IO28</text>
<text x="166" y="120">IO30</text>
<text x="178.9" y="125.4">29</text>
<text x="178.9" y="121.8">30</text>
<text x="88.3" y="128.9">14</text>
<text x="98.6" y="130.6">SPK_N</text>
<text x="98.6" y="127.1">SPK_P</text>
<text x="162.9" y="130.6">GPS_RF</text>
<text x="166.4" y="127.1">GND</text>
<text x="178.9" y="128.9">28</text>
<text x="115.7" y="143.9" transform="rotate(-90 115.7 143.9)">ADC0</text>
<text x="119.2" y="143.9" transform="rotate(-90 119.2 143.9)">ADC1</text>
<text x="122.7" y="143.9" transform="rotate(-90 122.7 143.9)">VUSB</text>
<text x="126.3" y="143.9" transform="rotate(-90 126.3 143.9)">RESET</text>
<text x="129.8" y="143.9" transform="rotate(-90 129.8 143.9)">LCD_CS</text>
<text x="133.3" y="143.9" transform="rotate(-90 133.3 143.9)">LCD_RST</text>
<text x="136.9" y="143.9" transform="rotate(-90 136.9 143.9)">LCD_DIO</text>
<text x="140.4" y="143.9" transform="rotate(-90 140.4 143.9)">LCD_SDC</text>
<text x="143.9" y="143.9" transform="rotate(-90 143.9 143.9)">LCD_SCK</text>
<text x="147.4" y="143.9" transform="rotate(-90 147.4 143.9)">IO29</text>
<text x="151" y="143.9" transform="rotate(-90 151 143.9)">IO26</text>
<text x="154.5" y="143.9" transform="rotate(-90 154.5 143.9)">IO27</text>
<text x="158" y="143.9" transform="rotate(-90 158 143.9)">GND</text>
<text x="114" y="154.2" transform="rotate(-90 114 154.2)">15</text>
<text x="117.5" y="154.2" transform="rotate(-90 117.5 154.2)">16</text>
<text x="121" y="154.2" transform="rotate(-90 121 154.2)">17</text>
<text x="124.5" y="154.2" transform="rotate(-90 124.5 154.2)">18</text>
<text x="128.1" y="154.2" transform="rotate(-90 128.1 154.2)">19</text>
<text x="131.6" y="154.2" transform="rotate(-90 131.6 154.2)">20</text>
<text x="135.1" y="154.2" transform="rotate(-90 135.1 154.2)">21</text>
<text x="138.7" y="154.2" transform="rotate(-90 138.7 154.2)">22</text>
<text x="142.2" y="154.2" transform="rotate(-90 142.2 154.2)">23</text>
<text x="145.7" y="154.2" transform="rotate(-90 145.7 154.2)">24</text>
<text x="149.2" y="154.2" transform="rotate(-90 149.2 154.2)">25</text>
<text x="152.8" y="154.2" transform="rotate(-90 152.8 154.2)">26</text>
<text x="156.3" y="154.2" transform="rotate(-90 156.3 154.2)">27</text>
</g>
</svg>
